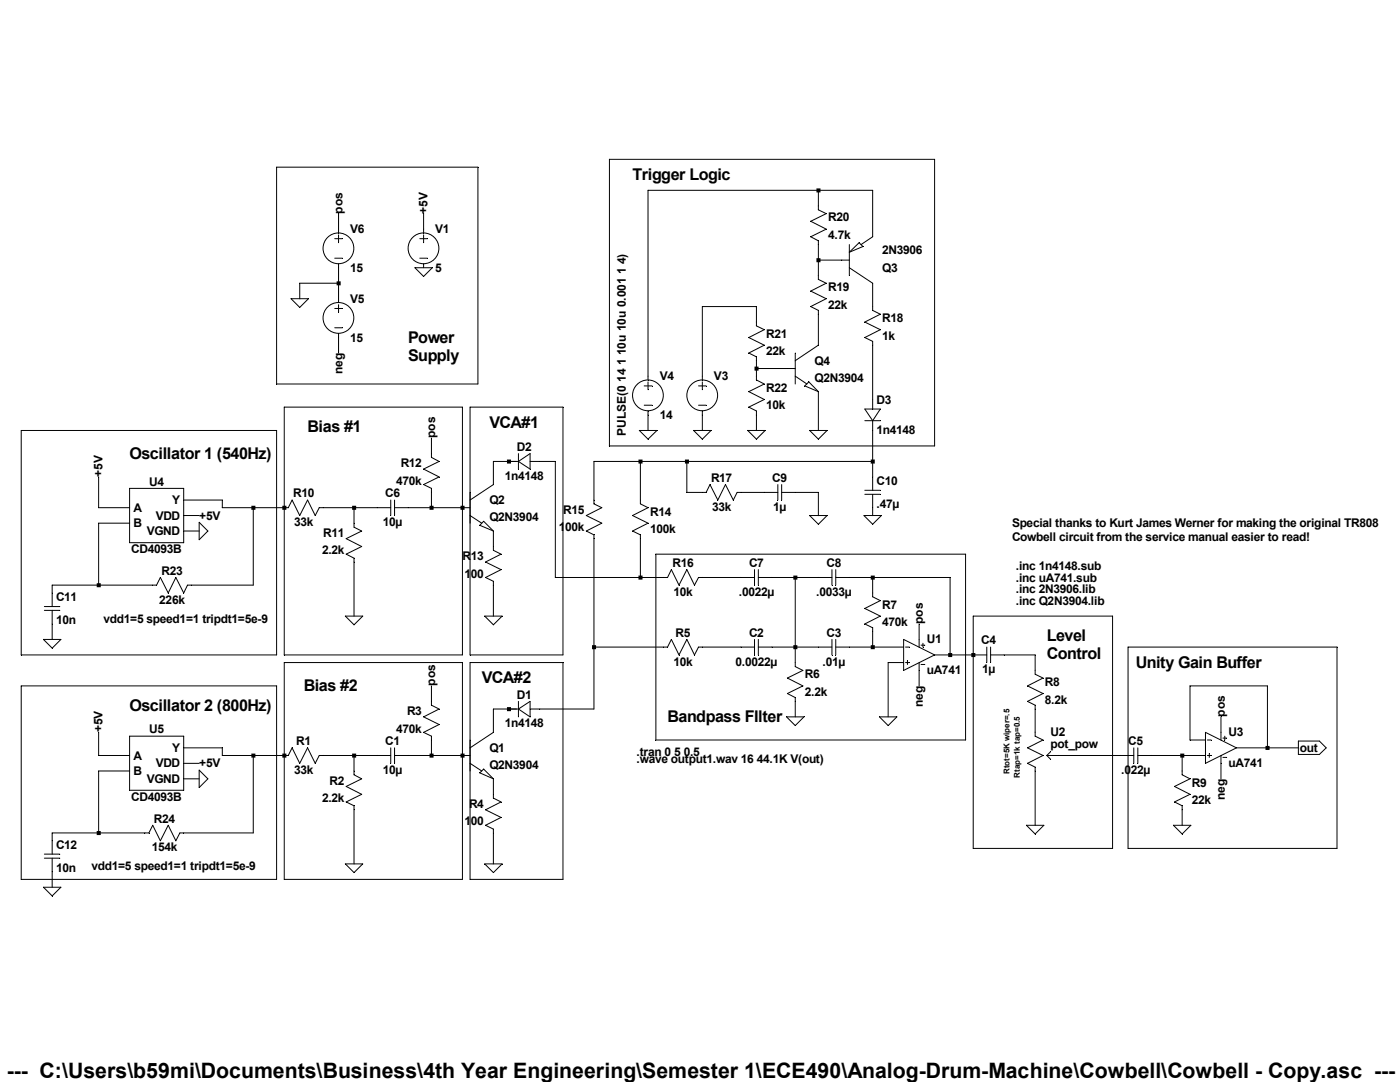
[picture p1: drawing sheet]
<svg xmlns="http://www.w3.org/2000/svg" width="279mm" height="216mm" viewBox="0 0 279 216" stroke-linecap="round" stroke-linejoin="round" font-family="sans-serif">
<g fill="none" stroke="#000" stroke-width=".2">
<path d="M66.8 47.6h1.5M66.8 51.5h1.5M67.6 45.7v.8M67.6 46.9v1.5M67.6 52.7v.7M67.6 59.6v.8M83.8 47.6h1.5M83.8 51.5h1.5M84.5 45.7v.8M84.5 46.9v1.5M84.5 52.7v.7M163.3 41.1v.8l1.6 .7-3.1 1.6 3.1 1.5-3.1 1.5 1.5 .8v.8"/>
<path d="M163.3 55v.8l1.6 .7-3.1 1.6 3.1 1.5-3.1 1.6 1.5 .7v.8M168 51.9h1.5M169.5 50.3l1.9-1.9 .8 .8zM169.5 48.8v6.2M169.5 53.4l4.7 3.1M174.2 47.2l-2.4 1.6M66.8 61.6h1.5M66.8 65.4h1.5M67.6 60.8v1.5M67.6 66.5v.9M128.6 77h1.5M129.3 75.1v.7"/>
<path d="M129.3 76.2v1.6M139.4 77h1.5M140.2 75.1v.7M140.2 76.2v1.6M151 64.3v.7l1.5 .8-3.1 1.6 3.1 1.5-3.1 1.5 1.6 .8v.8M151 75.1v.7l1.5 .8-3.1 1.5 3.1 1.6-3.1 1.5 1.6 .8v.8M157.1 73.5h1.6M158.7 70.4v6.2M158.7 75.1l2.3 1.5M160.6 77l.8-.8 1.9 1.9zM163.3 68.9l-4.6 3.1M174.2 61.2v.7l1.5 .8-3.1 1.6 3.1 1.5-3.1 1.6 1.6 .7v.8"/>
<path d="M174.2 79.7v1.9M78 99.8v3.1M78.7 99.8v3.1M86.1 90.5v.8l1.5 .8-3.1 1.5 3.1 1.6-3.1 1.5 1.6 .8v.8M93.8 98.3v6.1M98.5 96.7l-4.7 3.1M101.6 92.1h1.9M103.5 90.5v3.1M103.5 92.1l2.3-1.6v3.1zM105.8 92.1h1.9M118.5 99.8v.7l1.6 .8-3.1 1.6 3.1 1.5-3.1 1.6 1.5 .7v.8M127.8 99.8v.7l1.5 .8-3.1 1.6 3.1 1.5-3.1 1.6 1.6 .7v.8"/>
<path d="M128.6 80.9h1.5M129.3 82v.8M139.4 80.9h1.5M140.2 98.3h.7l.8-1.6 1.6 3.1 1.5-3.1 1.5 3.1 .8-1.5h.8M140.2 82v.8M152.5 98.3h2.7M155.2 96.7v3.1M156 98.3h2.7M156 96.7v3.1M172.6 97.8h3.1M172.6 98.6h3.1M172.6 83.9h3.1"/>
<path d="M172.6 81.6h3.1l-1.5 2.3zM174.2 83.9v2M174.2 95.2v2.6M174.2 98.6v2.7M10.4 118.3v2.7M30.5 116.8h.7l.8-1.6 1.6 3.1 1.5-3.1 1.6 3.1 .7-1.5h.8M56.7 101.3h.8l.8-1.5 1.5 3.1 1.6-3.1 1.5 3.1 .8-1.6h.8M70.7 104.4v.8l1.5 .8-3.1 1.5 3.1 1.6-3.1 1.5 1.6 .8v.7M75.3 101.3h2.7M78.7 101.3h2.7M92.3 101.3h1.5M93.8 102.9l2.3 1.5"/>
<path d="M96.5 104l2 2-2.7-1.2zM98.5 109.1v.7l1.5 .8-3.1 1.5 3.1 1.6-3.1 1.5 1.6 .8v.8M132.4 115.2h.8l.8-1.5 1.5 3.1 1.6-3.1 1.5 3.1 .8-1.6h.8M147.9 115.2h2.7M150.6 113.7v3.1M151.3 113.7v3.1M151.3 115.2h2.8M163.3 115.2h2.7M166 113.7v3.1M166.8 113.7v3.1M166.8 115.2h2.7M174.2 118.3v.8l1.5 .7-3.1 1.6 3.1 1.5-3.1 1.6 1.6 .8v.7"/>
<path d="M8.8 121h3.1M8.8 121.8h3.1M10.4 121.8v2.7M86.1 140v.7l1.5 .8-3.1 1.5 3.1 1.6-3.1 1.5 1.6 .8v.8M103.5 140v3M132.4 129.1h.8l.8-1.5 1.5 3.1 1.6-3.1 1.5 3.1 .8-1.6h.8M147.9 129.1h2.7M150.6 127.6v3.1M151.3 129.1h2.8M151.3 127.6v3.1M158.7 132.2v.8l1.5 .8-3.1 1.5 3.1 1.6-3.1 1.5 1.6 .8v.8M163.3 129.1h2.7"/>
<path d="M166 127.6v3.1M166.8 129.1h2.7M166.8 127.6v3.1M180.3 127.6l6.2 3.1-6.2 3.1zM180.7 129.1h.8M180.7 132.2h.8M181.1 131.8v.8M183.4 127.6v1.5M183.4 132.2v1.6M183.8 128.7h.8M183.8 132.6h.8M184.2 128.4v.7"/>
<path d="M194.2 130.7h2.7M196.9 129.1v3.1M197.7 130.7h2.7M197.7 129.1v3.1M206.6 133.8v.7l1.6 .8-3.1 1.6 3.1 1.5-3.1 1.6 1.5 .7v.8M56.7 150.7h.8l.8-1.5 1.5 3.1 1.6-3.1 1.5 3.1 .8-1.6h.8M70.7 153.8v.8l1.5 .8-3.1 1.5 3.1 1.6-3.1 1.5 1.6 .8v.8M75.3 150.7h2.7M78 149.2v3.1M78.7 150.7h2.7M78.7 149.2v3.1M92.3 150.7h1.5"/>
<path d="M93.8 152.3l2.3 1.5M93.8 147.7v6.1M96.5 153.5l2 1.9-2.7-1.2zM98.5 158.5v.8l1.5 .7-3.1 1.6 3.1 1.5-3.1 1.6 1.6 .7v.8M98.5 146.1l-4.7 3.1M101.6 141.5h1.9M103.5 141.5l2.3-1.5v3zM105.8 141.5h1.9M206.6 146.1v.8l1.6 .8-3.1 1.5 3.1 1.5-3.1 1.6 1.5 .8v.7M208.9 150.7h2.3M208.9 150.7l.8 .8M209.7 150l-.8 .7"/>
<path d="M223.6 150.7h2.7M226.3 149.2v3.1M227.1 150.7h2.6M227.1 149.2v3.1M235.9 153.8v.8l1.6 .8-3.1 1.5 3.1 1.6-3.1 1.5 1.5 .8v.8M240.6 146.1l6.2 3.1-6.2 3.1zM241 150.7h.7M241 147.7h.7M241.3 150.4v.7M243.7 146.1v1.6M243.7 150.7v1.6M244.1 147.3h.7"/>
<path d="M244.1 151.1h.7M244.4 146.9v.8M8.8 170.4h3.1M8.8 171.2h3.1M10.4 167.8v2.6M10.4 171.2v2.7M28.9 166.2h.8l.8-1.5 1.5 3.1 1.6-3.1 1.5 3.1 .8-1.6h.8"/>
<circle cx="67.5" cy="49.6" r="3.1"/>
<circle cx="84.5" cy="49.6" r="3.1"/>
<circle cx="67.5" cy="63.4" r="3.1"/>
<circle cx="129.3" cy="78.9" r="3.1"/>
<circle cx="140.1" cy="78.9" r="3.1"/>
</g>
<path d="M25.9 97.5h10.8v10.8h-10.8z" fill="#fff"/>
<path d="M25.9 97.5h10.8v10.8h-10.8z" fill="none" stroke="#000" stroke-width=".2"/>
<path d="M25.9 146.9h10.8v10.8h-10.8z" fill="#fff"/>
<g fill="none" stroke="#000" stroke-width=".2">
<path d="M55.2 33.4h40.2v43.2h-40.2zM121.6 31.8h64.9v57.2h-64.9zM163.3 38v3.1M58.1 59.6h3.5l-1.8 1.7zM67.6 42.6v3.1M67.6 53.4v6.2M67.6 56.5h-7.8v3.1M82.8 53.4h3.5l-1.8 1.8zM84.5 42.6v3.1M163.3 48.8v6.2M163.3 51.9h4.7M174.2 47.2v-9.2h-44.9v37.1"/>
<path d="M174.2 56.5v4.7M67.6 67.4v3M151 64.3v-3.1h-10.8v13.9M151 72v3.1M151 73.5h6.1M163.3 62.7v6.2M163.3 78.1v7.8M174.2 68.9v10.8M4.2 85.9h51v44.8h-51zM19.7 95.2v6.1h6.2M36.7 99.8h7.7v1.5h12.3M56.7 81.2h35.6v49.5h-35.6z"/>
<path d="M86.1 87.4v3.1M86.1 98.3v3M93.8 81.2h18.6v49.5h-18.6zM103.1 92.1h-4.6v4.6M107.7 92.1h3.1v23.1h21.6M127.6 85.9h3.5l-1.8 1.7zM127.8 92.1v7.7M129.3 82.8v3.1M137.1 92.1v6.2h3.1M138.4 85.9h3.5l-1.7 1.7zM140.2 82.8v3.1M147.9 98.3h4.6"/>
<path d="M149.2 85.9h3.5l-1.7 1.7zM151 82.8v3.1M158.7 98.3h4.6v4.6M161.6 85.9h3.5l-1.8 1.7zM174.2 85.9v9.3M174.2 92.1h-55.7v7.7M25.9 104.4h-6.2v12.4M30.5 116.8h-20.1v1.5M36.7 102.9h3.1M36.7 106h3.1M39.8 104.2l1.7 1.8-1.7 1.7zM50.5 101.3v15.5h-12.3"/>
<path d="M64.5 101.3h10.8M70.7 101.3v3.1M70.7 112.1v10.8M81.4 101.3h10.9M98.5 106v3.1M98.5 116.8v6.1M118.5 107.5v34h-10.8M127.8 107.5v7.7M130.9 110.6h61.8v37.1h-61.8zM140.2 115.2h7.7M154.1 115.2h9.2M158.7 115.2v17"/>
<path d="M161.6 102.9h3.5l-1.8 1.7zM169.5 115.2h20.1v15.5M172.4 102.9h3.5l-1.7 1.7zM174.2 101.3v1.6M174.2 115.2v3.1M4.2 136.9h51v38.6h-51zM8.7 127.6h3.4l-1.7 1.7zM10.4 124.5v3.1M56.7 132.2h35.6v43.3h-35.6zM68.9 122.9h3.5l-1.7 1.8zM86.1 136.9v3.1M93.8 132.2h18.6v43.3h-18.6z"/>
<path d="M96.7 122.9h3.5l-1.7 1.8zM118.5 129.1h13.9M140.2 129.1h7.7M154.1 129.1h9.2M158.7 140v3M169.5 129.1h10.8M174.2 126v3.1M180.3 132.2h-3.1v10.8M183.4 124.5v3.1M183.4 133.8v3.1M186.5 130.7h7.7M194.2 122.9h27.8v46.4h-27.8z"/>
<path d="M200.4 130.7h6.2v3.1M225.1 129.1h41.7v40.2h-41.7zM19.7 146.1v4.6h6.2M25.9 146.9h10.8v10.8h-10.8zM25.9 153.8h-6.2v12.4M36.7 149.2h7.7v1.5h12.3M36.7 152.3h3.1M36.7 155.4h3.1M39.8 153.7l1.7 1.7-1.7 1.7zM50.5 150.7v15.5h-13.8M64.5 150.7h10.8M70.7 150.7v3.1"/>
<path d="M81.4 150.7h10.9M86.1 147.7v3M98.5 155.4v3.1M103.1 141.5h-4.6v4.6M157 143h3.4l-1.7 1.8zM175.5 143h3.5l-1.8 1.8zM206.6 141.5v4.6M206.6 153.8v10.9M211.2 150.7h12.4M229.7 150.7h10.9M235.9 150.7v3.1M240.6 147.7h-3.1v-10.8h15.4v12.3"/>
<path d="M243.7 143v3.1M243.7 152.3v3.1M246.8 149.2h12.3M259.1 147.9h4.2l1.4 1.3-1.4 1.3h-4.2zM8.7 177h3.4l-1.7 1.8zM10.4 173.9v3.1M28.9 166.2h-18.5v1.6M68.9 172.4h3.5l-1.7 1.7zM70.7 161.6v10.8M96.7 172.4h3.5l-1.7 1.7zM98.5 166.2v6.2M204.9 164.7h3.4l-1.7 1.7z"/>
<path d="M234.2 164.7h3.5l-1.8 1.7zM235.9 161.6v3.1"/>
</g>
<path d="M19.3 116.4h.8v.8h-.8zM19.3 165.8h.8v.8h-.8zM50.2 100.9h.8v.8h-.8zM50.2 150.4h.8v.8h-.8zM56.3 100.9h.8v.8h-.8zM56.3 150.4h.8v.8h-.8zM67.2 56.1h.8v.8h-.8zM70.3 100.9h.8v.8h-.8zM70.3 150.4h.8v.8h-.8zM85.7 100.9h.8v.8h-.8zM85.7 150.4h.8v.8h-.8zM91.9 100.9h.8v.8h-.8zM91.9 150.4h.8v.8h-.8zM101.2 91.7h.8v.8h-.8zM101.2 141.1h.8v.8h-.8zM118.2 128.7h.8v.8h-.8zM127.4 91.7h.8v.8h-.8zM127.4 114.9h.8v.8h-.8zM136.7 91.7h.8v.8h-.8zM150.6 73.2h.8v.8h-.8zM158.3 114.9h.8v.8h-.8zM158.3 128.7h.8v.8h-.8zM162.9 37.6h.8v.8h-.8zM162.9 51.5h.8v.8h-.8zM173.8 91.7h.8v.8h-.8zM173.8 114.9h.8v.8h-.8zM173.8 128.7h.8v.8h-.8zM189.2 130.3h.8v.8h-.8zM193.8 130.3h.8v.8h-.8zM235.5 150.4h.8v.8h-.8zM252.6 148.8h.8v.8h-.8z" fill-rule="evenodd" fill="#000"/>
<text font-size="4.2" x="1.3" y="215.2">--- C:\Users\b59mi\Documents\Business\4th Year Engineering\Semester 1\ECE490\Analog-Drum-Machine\Cowbell\Cowbell - Copy.asc ---</text>
<g font-size="3.2">
<text x="126.2" y="35.9">Trigger Logic</text>
<text x="81.4" y="68.4">Power</text>
<text x="81.4" y="72">Supply</text>
<text x="61.4" y="86.1">Bias #1</text>
<text x="97.7" y="85.4">VCA#1</text>
<text x="25.9" y="91.6">Oscillator 1 (540Hz)</text>
<text x="208.9" y="127.9">Level</text>
<text x="208.9" y="131.4">Control</text>
<text x="60.6" y="137.9">Bias #2</text>
<text x="96.1" y="136.4">VCA#2</text>
<text x="226.7" y="133.3">Unity Gain Buffer</text>
<text x="25.9" y="141.8">Oscillator 2 (800Hz)</text>
<text x="133.2" y="144.1">Bandpass FIlter</text>
</g>
<g font-size="2.4">
<text x="68.3" y="42.6" transform="rotate(-90 68.3 42.6)">pos</text>
<text x="69.9" y="46.5">V6</text>
<text x="85.3" y="42.6" transform="rotate(-90 85.3 42.6)">+5V</text>
<text x="86.9" y="46.5">V1</text>
<text x="165.3" y="44.2">R20</text>
<text x="165.3" y="47.7">4.7k</text>
<text x="176.1" y="50.8">2N3906</text>
<text x="69.9" y="54.2">15</text>
<text x="86.9" y="54.2">5</text>
<text x="165.3" y="58.1">R19</text>
<text x="176.1" y="54.2">Q3</text>
<text x="69.9" y="60.4">V5</text>
<text x="165.3" y="61.6">22k</text>
<text x="176.1" y="64.3">R18</text>
<text x="69.9" y="68.2">15</text>
<text x="152.9" y="67.4">R21</text>
<text x="152.9" y="70.9">22k</text>
<text x="176.1" y="67.8">1k</text>
<text x="68.3" y="74.7" transform="rotate(-90 68.3 74.7)">neg</text>
<text x="131.7" y="75.9">V4</text>
<text x="142.5" y="75.9">V3</text>
<text x="162.6" y="72.8">Q4</text>
<text x="162.6" y="76.2">Q2N3904</text>
<text x="131.7" y="83.6">14</text>
<text x="152.9" y="78.2">R22</text>
<text x="152.9" y="81.7">10k</text>
<text x="174.9" y="80.5">D3</text>
<text x="86.9" y="87.4" transform="rotate(-90 86.9 87.4)">pos</text>
<text x="103.2" y="90">D2</text>
<text x="124.9" y="87" transform="rotate(-90 124.9 87)">PULSE(0 14 1 10u 10u 0.001 1 4)</text>
<text x="174.9" y="86.7">1n4148</text>
<text x="20.4" y="95.2" transform="rotate(-90 20.4 95.2)">+5V</text>
<text x="80" y="93.3">R12</text>
<text x="100.8" y="95.7">1n4148</text>
<text x="29.8" y="96.9">U4</text>
<text x="34.4" y="100.6">Y</text>
<text x="58.5" y="99.2">R10</text>
<text x="76.9" y="99.2">C6</text>
<text x="79.1" y="96.7">470k</text>
<text x="97.7" y="100.6">Q2</text>
<text x="141.9" y="96.1">R17</text>
<text x="142.1" y="101.9">33k</text>
<text x="154.1" y="96.1">C9</text>
<text x="154.3" y="101.9">1µ</text>
<text x="174.9" y="96.7">C10</text>
<text x="174.9" y="101.3">.47µ</text>
<text x="26.6" y="102.1">A</text>
<text x="26.6" y="105.2">B</text>
<text x="29.3" y="106.8">VGND</text>
<text x="31.1" y="103.7">VDD</text>
<text x="39.8" y="103.7">+5V</text>
<text x="58.7" y="105">33k</text>
<text x="64.5" y="107.1">R11</text>
<text x="76.4" y="105">10µ</text>
<text x="97.7" y="104.1">Q2N3904</text>
<text x="111.5" y="106">100k</text>
<text x="112.4" y="102.5">R15</text>
<text x="129.8" y="102.9">R14</text>
<text x="129.8" y="106.4">100k</text>
<text x="202" y="105.2">Special thanks to Kurt James Werner for making the original TR808</text>
<text x="202" y="107.9">Cowbell circuit from the service manual easier to read!</text>
<text x="26.2" y="110.4">CD4093B</text>
<text x="64.3" y="110.6">2.2k</text>
<text x="92.3" y="111.8">R13</text>
<text x="134.2" y="113.1">R16</text>
<text x="149.5" y="113.1">C7</text>
<text x="164.9" y="113.1">C8</text>
<text x="202.7" y="113.7">.inc 1n4148.sub</text>
<text x="11.2" y="119.9">C11</text>
<text x="32.2" y="114.7">R23</text>
<text x="92.7" y="115.3">100</text>
<text x="134.4" y="118.9">10k</text>
<text x="147.4" y="118.9">.0022µ</text>
<text x="162.9" y="118.9">.0033µ</text>
<text x="202.7" y="116">.inc uA741.sub</text>
<text x="202.7" y="118.4">.inc 2N3906.lib</text>
<text x="11.2" y="124.5">10n</text>
<text x="20.7" y="124.4">vdd1=5 speed1=1 tripdt1=5e-9</text>
<text x="31.8" y="120.4">226k</text>
<text x="176.1" y="121.5">R7</text>
<text x="176.1" y="124.9">470k</text>
<text x="184.2" y="124.5" transform="rotate(-90 184.2 124.5)">pos</text>
<text x="202.7" y="120.6">.inc Q2N3904.lib</text>
<text x="134.8" y="127">R5</text>
<text x="149.5" y="127">C2</text>
<text x="164.9" y="127">C3</text>
<text x="185" y="128.4">U1</text>
<text x="195.8" y="128.6">C4</text>
<text x="86.9" y="136.9" transform="rotate(-90 86.9 136.9)">pos</text>
<text x="134.4" y="132.8">10k</text>
<text x="146.8" y="132.8">0.0022µ</text>
<text x="160.6" y="135.3">R6</text>
<text x="164.2" y="132.8">.01µ</text>
<text x="185" y="134.6">uA741</text>
<text x="196" y="134.3">1µ</text>
<text x="208.5" y="136.9">R8</text>
<text x="81.2" y="142.7">R3</text>
<text x="103.2" y="139.4">D1</text>
<text x="160.6" y="138.8">2.2k</text>
<text x="184.2" y="141.1" transform="rotate(-90 184.2 141.1)">neg</text>
<text x="208.5" y="140.4">8.2k</text>
<text x="244.4" y="143" transform="rotate(-90 244.4 143)">pos</text>
<text x="20.4" y="146.1" transform="rotate(-90 20.4 146.1)">+5V</text>
<text x="29.8" y="146.3">U5</text>
<text x="59.1" y="148.7">R1</text>
<text x="76.9" y="148.7">C1</text>
<text x="79.1" y="146.2">470k</text>
<text x="100.8" y="145.2">1n4148</text>
<text x="209.7" y="146.9">U2</text>
<text x="209.7" y="149.4">pot_pow</text>
<text x="225.2" y="148.7">C5</text>
<text x="245.2" y="146.9">U3</text>
<text x="26.6" y="151.6">A</text>
<text x="26.6" y="154.6">B</text>
<text x="31.1" y="153.1">VDD</text>
<text x="34.4" y="150">Y</text>
<text x="39.8" y="153.1">+5V</text>
<text x="58.7" y="154.4">33k</text>
<text x="76.4" y="154.4">10µ</text>
<text x="97.7" y="150">Q1</text>
<text x="97.7" y="153.5">Q2N3904</text>
<text x="127" y="150.8">.tran 0 5 0.5</text>
<text x="127" y="152.3">.wave output1.wav 16 44.1K V(out)</text>
<text x="223.8" y="154.4">.022µ</text>
<text x="245.2" y="153.1">uA741</text>
<text x="259.4" y="150">out</text>
<text x="26.2" y="159.8">CD4093B</text>
<text x="29.3" y="156.2">VGND</text>
<text x="64.3" y="160.1">2.2k</text>
<text x="65.8" y="156.6">R2</text>
<text x="93.6" y="161.2">R4</text>
<text x="237.9" y="157">R9</text>
<text x="237.9" y="160.4">22k</text>
<text x="244.4" y="159.7" transform="rotate(-90 244.4 159.7)">neg</text>
<text x="30.7" y="164.1">R24</text>
<text x="92.7" y="164.7">100</text>
<text x="11.2" y="169.3">C12</text>
<text x="11.2" y="173.9">10n</text>
<text x="18.2" y="173.5">vdd1=5 speed1=1 tripdt1=5e-9</text>
<text x="30.3" y="169.9">154k</text>
</g>
<g font-size="1.6">
<text x="201.5" y="154.5" transform="rotate(-90 201.5 154.5)">Rtot=5K wiper=.5</text>
<text x="203.5" y="155.1" transform="rotate(-90 203.5 155.1)">Rtap=1k tap=0.5</text>
</g>
</svg>
